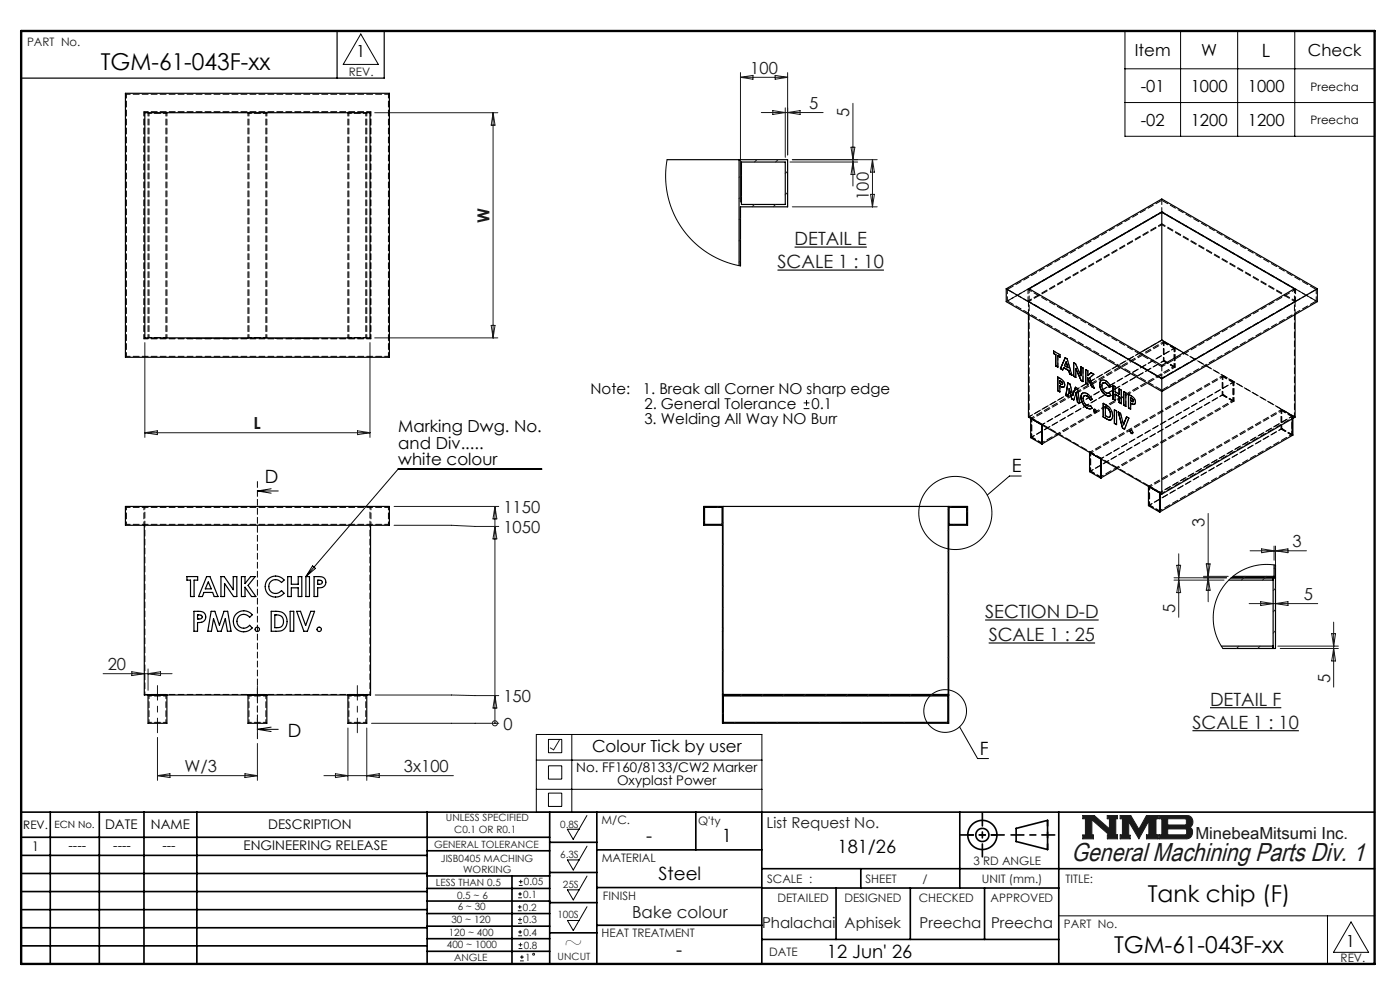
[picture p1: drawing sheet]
<svg xmlns="http://www.w3.org/2000/svg" width="297mm" height="210mm" viewBox="0 0 297 210" stroke-linecap="round" stroke-linejoin="round" font-family="sans-serif">
<g fill="none" stroke="#000" stroke-width=".35">
<path d="M4.5 172.3h287.1M4.5 177.6h112.1M10.7 172.3v32.2M21.1 172.3v32.2M30.5 172.3v32.2M41.8 172.3v32.2M90.6 172.3v32.2M116.6 172.3v32.2M116.6 178.7h10M126.6 172.3v32.2M147.6 172.3v8M161.6 172.3v32.2"/>
<path d="M203.6 172.3v16.1M215.6 175.7l6.6-1.7v6.2l-6.6-1.7zM224.6 172.3v32.2M4.5 185.3h86.1M4.5 181.4h86.1M4.5 189.1h86.1M4.5 193h86.1M4.5 196.8h86.1M90.6 199.1h26M90.6 193.8h26M90.6 188.5h26M90.6 191.1h26"/>
<path d="M90.6 180.5h26M90.6 185.8h26M90.6 196.5h26M108.6 185.8v18.5M116.6 185.1h10M116.6 191.5h10M116.6 197.9h10M126.6 196.3h35M126.6 188.3h35M126.6 180.3h35M161.6 184.3h130M161.6 199.3h63"/>
<path d="M161.6 188.4h63M177.4 188.4v10.9M182.6 184.3v4.1M193.1 188.4v10.9M208.9 188.4v10.9M4.5 200.6h86.1M90.6 201.8h26"/>
<circle cx="208.4" cy="177.1" r="3.1"/>
<circle cx="208.4" cy="177.1" r="1.39"/>
</g>
<path d="M118.7 157l-1.2 2.1-.8-.5M229.7 173h2.4l3.3 2.8v-2.1h-.5v-.7h2.2v.7h-.4v3.4h.4v.8h-2.2v-.8h.4l-3.7-3.2v3.2h.4v.8h-2.3v-.8h.6v-3.4h-.6zM237.6 173h2.3l1.7 2.9 1.6-2.9h2.5v.7h-.5v3.4h.5v.8h-2.5v-.8h.5v-3l-2.1 3.8-2.1-3.6v2.9h.3v.7h-2.2v-.8h.5v-3.4h-.5zM245.9 173h6a1.34 1.34 0 0 1 1.1 1 1.34 1.34 0 0 1-.6 1.5 1.33 1.33 0 0 1 .5 1.4 1.33 1.33 0 0 1-1.2 1h-5.8v-.8h.6v-3.4h-.6zM247.7 173.7h3.8l.2 .2v.8l-.3 .3h-3.7zM247.7 175.8h3.8l.2 .3v.7l-.3 .3h-3.7z" fill="none" stroke="#191924" stroke-width=".21"/>
<path d="M76.5 7.2l3.8 6.5h-7.5zM124.5 173l-2.9 5-1.2-2.1h2.4M124.5 179.5l-2.9 5.1-1.2-2.2h2.4M124.5 185.8l-2.9 5.1-1.2-2.1h2.4M124.5 192.3l-2.9 5.1-1.2-2.1h2.4M224.6 194.3h67M281.6 194.3v10.2M286.6 195.6l3.7 6.4h-7.4z" fill="none" stroke="#000" stroke-width=".21"/>
<path d="M4.5 6.6h287.1" fill="none" stroke="#000" stroke-width=".21" stroke-dasharray="6.3 1.3 1.3 1.3" stroke-dashoffset="1.9"/>
<path d="M71.5 6.6v10M81.5 6.6v10h-77" fill="none" stroke="#000" stroke-width=".25"/>
<path d="M205.3 177.1h6.2M222.2 174v6.2" fill="none" stroke="#000" stroke-width=".35" stroke-dasharray="15.2 1.3 1.3 1.3" stroke-dashoffset="14.1"/>
<path d="M203.8 177.1h9.2M208.4 172.5v9.2M214.5 177.1h9.3" fill="none" stroke="#000" stroke-width=".35" stroke-dasharray="15.2 1.3 1.3 1.3" stroke-dashoffset="12.5"/>
<path d="M4.5 6.6h287.1v197.9h-287.1z" fill="none" stroke="#000" stroke-width=".5"/>
<path d="M229.7 173v.7h.6v3.4h-.6v.8h2.3v-.8h-.4v-3.2l3.7 3.2h-.4v.8h2.2v-.8h-.4v-3.4h.4v-.7h-2.2v.7h.5v2.1l-3.3-2.8zM237.6 173v.7h.5v3.4h-.5v.8h2.2v-.7h-.3v-2.9l2.1 3.6 2.1-3.8v3h-.5v.8h2.5v-.8h-.5v-3.4h.5v-.7h-2.5l-1.6 2.9-1.7-2.9zM247.7 175.8h3.8l.2 .3v.7l-.3 .3h-3.7zM245.9 173v.7h.6v3.4h-.6v.8h6.3l.5-.5 .3-.8-.1-.7-.5-.4a1.34 1.34 0 0 0 .6-1.5 1.34 1.34 0 0 0-1.1-1zM247.7 173.7h3.7l.3 .2v.9l-.3 .2h-3.7z" fill-rule="evenodd" fill="#191924"/>
<path d="M164.9 57.3h22.6M168.6 52.4h15.3M209 131.5h24.1M209.7 136.4h22.6M253 155h22.5M256.7 150.1h15.1" fill="none" stroke="#000" stroke-width=".24"/>
<g fill="none" stroke="#000" stroke-width=".21">
<path d="M238.7 6.6h52.9v22.3h-52.9zM238.7 14.6h52.9M250.5 6.6v22.3M262.6 6.6v22.3M274.7 6.6v22.3M141.5 33.9l-.3 3.7 .4 3.8 1.2 3.7 1.8 3.3 2.5 2.9 3 2.3 3.3 1.7 3.7 1.1M238.7 21.8h52.9M114.9 99.5h-30.4l-19.6 22.8M170.5 86.7h1.2M170.5 85.5h1.2M171.1 84.9v1.2M54.6 104.1h4.4"/>
<path d="M54.6 104.1l2.9 .5M57.5 103.7l-2.9 .4M216.7 101h-2.6l-4.7 4M270.6 119.9l-1.7-.2-1.6 .1-1.7 .4-1.6 .5-1.4 .8-1.3 1-1.2 1.2-1 1.3-.8 1.5-.5 1.5-.3 1.7-.1 1.6 .1 1.6 .4 1.7 .7 1.6 .8 1.4M66.3 120l.6 .6-2 1.7zM54.6 154.7h4.4M54.6 154.7l2.9 .5M57.5 154.2l-2.9 .5M113.8 155.8h47.8v16.5h-47.8zM116.4 156.8h2.8v2.9h-2.8zM121.3 155.8v16.5M203.6 154.2l3.8 6.7h2.3"/>
<path d="M113.8 161.2h47.8M113.8 167.4h47.8M116.4 162.4h2.8v2.9h-2.8zM116.4 168.2h2.8v2.9h-2.8z"/>
<circle cx="202.7" cy="108.8" r="7.8"/>
<circle cx="200.5" cy="150.8" r="4.5"/>
</g>
<g fill="none" stroke="#191924" stroke-width=".21">
<path d="M157.1 15.4v27.5M157.1 16.4h10M157.1 16.4l2.6-.4v.8zM164.4 16l2.7 .4-2.7 .4zM167.1 15.4v17.5M79.5 23.9h26.1M104.6 23.9v47.8M104.6 23.9l.4 2.7h-.8zM157.3 37.1l-.5 .5M160.6 33.9l-.5 .5M161.5 23.9h13.1M163.9 23.5l2.7 .4-2.7 .4z"/>
<path d="M165 33.9l-.5 .5M166.6 22.9v10.5M167.1 23.9l2.6-.4v.8zM167.1 36.3l-.5 .5M167.6 34.4h14.3M180.5 31.2h.9l-.5 2.7zM180.9 21.9v17.6M180.9 34.4l.5 2.6h-.9zM185.1 33.9v10M185.1 33.9l.4 2.6h-.8zM186.1 33.9h-18M157.1 46.3l-.3 .3"/>
<path d="M157.1 50.8l-.3 .3M157.1 55.3l-.3 .3M157.3 41.6l-.5 .5M160 43.4l-.5 .5M164.5 43.4l-.5 .5M167.1 40.8l-.5 .5M168.1 43.9h18M184.7 41.2h.8l-.4 2.7zM30.7 72.7v20.1M78.5 72.7v20.1M79.5 71.7h26.1M104.2 69h.8l-.4 2.7z"/>
<path d="M30.7 91.8h47.8M30.7 91.8l2.7-.4v.8zM75.8 91.4l2.7 .4-2.7 .4zM83.6 111.4h12.2l5 .3h5M83.6 107.4h22.2M105 107.4v46M105 111.7l.4 2.6h-.8zM105 107.4l.4 2.7h-.8zM149.5 110.3l-.2 .2M152.4 107.4l-.2 .2M153.1 111.2l-.2 .2M153.4 110.9l-.2 .2"/>
<path d="M153.4 115.4l-.1 .1M153.4 119.9l-.1 .1M201.3 112.4l-.2 .1M201.3 116.9l-.2 .1M201.3 107.8l-.2 .2M201.8 107.4l-.2 .2M202.4 111.2l-.2 .2M205.3 108.4l-.2 .2M249.7 119.9h.8l-.4 2.7zM250.1 117.5v13.4M255.9 119.6h.8l-.4 2.7zM256.3 108.9v18.7"/>
<path d="M265.2 116.8h12M267.6 116.4l2.7 .4-2.7 .4zM270.3 115.8v3M270.6 115.8v5.8M270.6 116.8l2.6-.4v.8zM153.4 124.4l-.1 .1M153.4 128.9l-.1 .1M153.4 133.3l-.1 .2M153.4 137.8l-.1 .2M201.3 121.4l-.2 .1M201.3 125.9l-.2 .1M201.3 130.4l-.2 .1"/>
<path d="M201.3 139.3l-.2 .2M201.3 134.9l-.2 .1M249.1 123.1h10.6M249.1 122.6h11.1M250.1 123.1l.4 2.6h-.8zM255.3 122.3h5.3M256.3 122.6l.4 2.6h-.8zM262.8 137.1l-.5 .5M264.2 122.3l-.8 .8M265 128h14.5M267.3 137.1l-.5 .5M267.4 127.6l2.7 .4-2.7 .4z"/>
<path d="M268.7 122.3l-.8 .8M270.6 129.3l-.5 .5M270.6 133.8l-.5 .5M270.6 120.3l-.3 .3M270.6 124.8l-.5 .5M270.6 128l2.6-.4v.8zM271.1 137.1h12.8M271.6 137.6h12.3M282.5 134.4h.8l-.4 2.7zM282.9 132v13.8M282.9 137.6l.4 2.6h-.8zM21.9 142.9h14.6"/>
<path d="M28 142.5l2.6 .4-2.6 .4zM31.4 141.9v4.5M31.4 142.9l2.7-.4v.8zM33.4 156.4v9.1M54.6 157.7v7.8M73.8 154.4v11.1M77.8 154.4v11.1M78.8 153.4h27M79.6 147.4l26.2 .2M105 153.4h.1M105 147.6l.4 2.6h-.8zM153.4 142.3l-.1 .1"/>
<path d="M153.4 146.8l-.1 .1M153.5 151.2l-.2 .2M156 153.2l-.2 .2M157.4 147.3l-.3 .3M160.4 153.2l-.2 .2M161.9 147.3l-.3 .3M164.9 153.2l-.2 .2M166.4 147.3l-.4 .3M169.4 153.2l-.2 .2M170.9 147.3l-.4 .3M173.9 153.2l-.2 .2M175.3 147.3l-.3 .3"/>
<path d="M178.4 153.2l-.2 .2M179.8 147.3l-.3 .3M182.9 153.2l-.2 .2M184.3 147.3l-.3 .3M187.4 153.2l-.2 .2M188.8 147.3l-.3 .3M191.9 153.2l-.2 .2M193.3 147.3l-.3 .3M196.4 153.2l-.2 .2M197.8 147.3l-.3 .3M200.9 153.2l-.2 .2M201.3 143.8l-.2 .2"/>
<path d="M201.3 148.3l-.2 .2M201.3 152.8l-.2 .2M33.4 164.5h21.2M33.4 164.5l2.7-.4v.8zM52 164.1l2.6 .4-2.6 .4zM68.7 164.5h27.5M71.2 164.1l2.6 .4-2.6 .4zM77.8 164.5l2.7-.4v.8zM109.9 193.2h.8M109.9 192.4h.8M109.9 195.9h.8M109.9 195h.8"/>
<path d="M109.9 190.4h.8M109.9 189.6h.8M109.9 198.5h.8M109.9 197.7h.8M110.1 187.8h.8M110.1 187h.8M110.3 192v.8M110.3 194.6v.9M110.3 189.2v.8M110.3 197.3v.8M110.4 200v.8M110.5 186.6v.8"/>
<path d="M110 201.2h.8M110 200.4h.8M110.3 203.8h.8M110.3 203h.8M110.7 202.6v.8"/>
<circle cx="105" cy="153.4" r=".54"/>
<circle cx="113.2" cy="202.4" r=".2"/>
</g>
<g fill="none" stroke="#000" stroke-width=".21" stroke-dasharray="1.3 .6">
<path d="M31.4 23.8v.2M35.4 23.8v.2M52.6 23.8v.2M56.6 23.8v.2M73.8 23.8v.2M77.8 23.8v.2M246.5 44.9h.1M246.5 42.5v-.3M31.4 71.6v.2M35.4 71.6v.2M39.7 71.8h.1M40.4 71.8h.1"/>
<path d="M41.1 71.8h.1M41.2 71.8h.1M41.9 71.8h.1M42 71.8h.1M42.1 71.8h.1M42.9 71.8h.1M43.3 71.8h.1M43.6 71.8h.1M43.8 71.8h.1M44.1 71.8h.1M44.2 71.8h.1M44.5 71.8h.1"/>
<path d="M44.8 71.8h.1M45.1 71.8h.1M45.3 71.8h.1M45.4 71.8h.1M45.6 71.8h.1M46.2 71.8h.1M46.2 71.8h.3M46.5 71.8h.4M46.5 71.8h.1M46.9 71.8h.1M47.5 71.8h.1M47.6 71.8h.1"/>
<path d="M47.8 71.8h.1M48.2 71.8h.1M48.3 71.8h.1M49 71.8h.1M49.5 71.8h.1M50.2 71.8h.1M51.2 71.8h.1M51.7 71.8h.1M52 71.8h.1M52.6 71.6v.2M52.6 71.8h.1M53.2 71.8h.1"/>
<path d="M53.4 71.8h.1M53.5 71.8h.1M54.1 71.8h.1M54.1 71.8h.2M54.3 71.8h.1M54.6 71.8h.1M55 71.8h.1M56.3 71.8h.1M56.6 71.6v.2M58.3 71.8h.4M58.5 71.8h.1M60.3 71.8h.1"/>
<path d="M60.9 71.8h.1M61 71.8h.1M61.6 71.8h.1M61.8 71.8h.1M62.3 71.8h.1M62.9 71.8h.1M63.3 71.8h.1M63.8 71.8h.1M64 71.8h.1M64.5 71.8h.1M64.8 71.8h.1M64.9 71.8h.1"/>
<path d="M65.2 71.8h.1M65.7 71.8h.1M65.7 71.8h.2M65.9 71.8h.1M66.6 71.8h.1M66.7 71.8h.1M67.3 71.8h.1M67.4 71.8h.1M67.5 71.8h.1M69.1 71.8h.1M73.8 71.6v.2M77.8 71.6v.2"/>
<path d="M223.5 74.5h.1M224.4 80l.5 .3M224.4 80h.1M224.4 77.9h.1M224.9 75.2h.1M224.9 75.8h.1M224.9 75.2v.6M225.4 78.5h.1M225.6 78l-.2 .5M225.8 77.6h.1M226 75.9h.1M226 75.9l.4 .2"/>
<path d="M226.4 76.1h.1M227.4 79.6h.1M227.8 76.9l.4 .3M227.8 76.9h.1M228.2 77.2h.1M229.3 77.8h.1M229.3 77.8l.5 .3M229.8 78.1h-.1M230.3 78.4l.5 .3M230.3 78.4h.1M230.8 78.7h.1M231.5 79.1h.1"/>
<path d="M232 79.4h.1M246.5 77.5v.3M246.5 72.2h.1M246.8 76.6l.1-.1M246.9 72.4l-.1 .1M246.9 76.5h.1M246.9 72.7v-.3M249.2 77.9h.1M249.3 73.8l-.1 .1M259.4 79.6l-.1 .1M259.4 79.9v-.3M218.7 92.8h.1"/>
<path d="M218.8 88.7l-.1 .1M221.1 90.2v-.2M221.1 90l-.1 .1M224.8 83.1h.1M224.8 80.8v.6M224.8 81.4h.2M224.8 81.4h.1M224.9 80.3h.1M225 81.4l.3 .1M225 81.4h.1M225.9 81.7l-.2 .4M225.9 81.7h.1"/>
<path d="M226.5 81.2h.1M226.5 81.2l.5 .3M226.6 84.1h.1M227 81.5h.1M227.8 84.8h.1M228.1 82.2h.1M228.1 82.2l.5 .2M228.2 80.1h.1M228.6 82.4l.4 3.1M228.6 82.4h.1M229 85.5h.1M229.8 80.9h-.1"/>
<path d="M229.8 84.5h.1M230.6 86h.1M230.6 83.5h.1M230.8 81.5h.1M231.2 80.2h.1M231.3 95.9l-.2 .1M231.4 86h.1M231.7 86.6h.1M231.7 84.7h.1M232.1 86.8h.2M232.1 82.3h.1M232.3 86.8l.3 .5"/>
<path d="M232.3 86.8h.1M232.6 87.3l-.1 .2M232.6 87.3h.1M233.6 97.4v-.1M233.6 97.3h-.1M233.7 81.8h.1M234.1 85.6h.1M234.5 88.2l.2 .1M234.5 88.2h.1M234.6 83.3h.1M234.6 80.8h.1M234.6 85.9h.1"/>
<path d="M234.7 88.3h.1M235.3 83.3h.1M235.7 83.9h.1M235.7 82h.1M236 88.2h.1M236.1 81.7l.5 .3M236.1 81.7h.1M236.4 86.9h.1M236.4 86.9l.5 .3M236.6 84.9h.1M236.6 82h.1M236.6 83.1h.1"/>
<path d="M236.9 87.2h.1M236.9 90.1h.1M237.2 87.4l.5 .3M237.2 87.4h.1M237.4 82.5h.1M237.4 82.5l.5 .3M237.7 87.7h.1M237.9 82.8h.1M237.9 85.6h.1M238.4 83.1v-.1M238.4 83l.4 .3M238.4 83v.1"/>
<path d="M238.6 91h.1M238.8 83.3h.1M238.8 86.2h.1M239 88.4h.1M239 88.4l.5 .3M239.4 83.6l.5 .3M239.4 83.6h.1M239.5 88.7h.1M239.9 86.8h.1M239.9 84.4v.6M239.9 85l.1 .1M239.9 85h.1"/>
<path d="M239.9 91.3h.1M239.9 83.9h.1M240 85.1l.4 .1M240 85.1h.1M240 91.3l.3 .5M240 91.3h.1M240.3 91.8l-.1 .2M240.3 91.8h.1M240.9 85.3l-.2 .4M240.9 85.3h.1M246.5 80.2v.1M259.3 83.8l.1-.1"/>
<path d="M259.4 83.7h.1M261.7 85.1h.1M261.8 81l-.1 .1M271.8 91l.1-.1M271.9 86.8l-.1 .1M271.9 90.9h.1M271.9 87.1v-.3M274.2 88.3v.5M274.2 88.8v-.5M274.3 88.8v-.6M274.3 88.2l-.1 .1M54.6 102.1v54.6"/>
<path d="M231.1 100h.2M243.6 107.3l.2-.1M243.8 103.1l-.2 .1M246.1 104.6v-.1M246.1 104.5h-.1"/>
</g>
<path d="M33.4 145.4v10M54.6 145.4v10M75.8 145.4v10" fill="none" stroke="#191924" stroke-width=".21" stroke-dasharray="15.2 1.3 1.3 1.3" stroke-dashoffset="12.1"/>
<g fill="none" stroke="#000" stroke-width=".25">
<path d="M26.6 19.8h56v56h-56zM30.7 23.9h47.8v47.8h-47.8zM141.5 33.9h25.6v10h-10v12.5M156.8 33.9v22.5M157.3 34.4h9.3v9h-9.3zM246.5 45v27.2M213.5 61.3v2.7l33 19 33-19v-2.7M213.5 61.3l33 19M213.5 61.3l33-19.1 33 19.1M218.2 66.7v21.8l28.3 16.3M218.3 61.3l28.2-16.3 28.1 16.3-28.1 16.2zM223.5 75v-.5l1.4 .7v.6l-.5-.3"/>
<path d="M223.5 75l.5 .2M223.5 75h.1M224 75.2v2.4M224 75.2h.1M224 77.6h.1M224.4 75.5v2.4l-.4-.3M224.4 75.5h.1M225 78.2l1-2.3 .4 .2 1 3.5-.5-.3M225 78.2h.1M225.6 78l-.2 .5-.4-.3M225.6 78l1.1 .6M225.6 78h.1"/>
<path d="M226.2 76.8l-.4 .8 .8 .4M226.2 76.8l.4 1.2M226.2 76.8h.1M226.6 78h.1M226.7 78.6l.2 .7M226.7 78.6h.1M226.9 79.3h.1M227.8 79.8h.1M228.2 78.2v1.9l-.4-.3M228.2 78.2l1.1 2.5M228.2 78.2h.1M229.3 79.7v-1.9l.4 .3v2.8l-.4-.2"/>
<path d="M229.3 79.7l-1.1-2.5-.4-.3v2.9M229.3 79.7h.1M230.8 79.7l.7-.6 .5 .3-.8 .8 .9 2.1-.5-.3M230.8 79.7v-1l-.5-.3v2.9M230.8 79.7h.1M246.5 72.2l-4.7 2.6M246.5 72.2l4.6 2.6M274.7 66.7v21.8l-28.2 16.3M279.5 61.3l-33 19M218.7 88.8v4l2.3 1.4M221 90.1v4.1M221.1 90.2v3.9"/>
<path d="M221.1 94.1l-.1 .1M224.4 82.9h.1M224.5 92.2l-3.4 1.9M224.8 81.9l.5 .2M224.8 80.8v.6l.5 .2 .1-.2M224.8 81.9v1.2l-.4-.2M224.8 80.8h.2M224.8 80.8h.1M224.8 81.9h.1M225 80.8l.3 .3M225 80.8h.1M225.3 81.1l.1 .3"/>
<path d="M225.3 81.1h.1M225.3 82.1a.48 .48 0 0 0 .6-.2 .48 .48 0 0 0-.1-.5l-.4-.8-1-.6v2.9M225.4 82.1h-.1M225.4 81.4h.1M226.1 83.9h.1M226.8 82.5l-.2 1.6-.5-.2M226.8 82.5l.6 2.1M226.8 82.5h.1M227.4 84.6h.1M227.6 83.8l.5-1.6 .5 .2 .4 3.1-.4-.2M227.6 83.8l-.6-2.3-.5-.3-.4 2.7M227.6 83.8h.1"/>
<path d="M228.3 83.3l-.5 1.5-.4-.2M228.3 83.3l.3 2M228.3 83.3h.1M228.6 85.3h.1M229.3 84.3a.82 .82 0 0 1 .5-1 .82 .82 0 0 1 1 .3l.9 1.1-.3 .2M229.3 84.3a2.74 2.74 0 0 0 1.3 2.2M229.3 84.3h.1M229.3 80.7h.1M229.7 83.4l-.3 .4-.1 .5M230.3 81.3h.1M230.6 84a.6 .6 0 0 0-.8 .1 .6 .6 0 0 0 0 .8 1.25 1.25 0 0 0 1.5 1.1M230.6 84l.8 .9"/>
<path d="M230.6 84h.1M230.6 86.5h.1M230.8 80.2v1.3l-.5-.2M230.8 80.2l.8 1.8M230.8 80.2h.1M231.1 96v4l2.4 1.4M231.4 86l.3 .6-.6 .1-.5-.2M231.4 86h-.1M231.4 84.9h.1M231.6 82h.1M232 87l.3 .5M232 87a.34 .34 0 0 1 .5 0 .34 .34 0 0 1 0 .5"/>
<path d="M232 87h.1M232.1 86.8l-.1 .2M232.3 87.5h.2M232.3 87.5h.1M233.3 81.6a.82 .82 0 0 1 .5-1 .82 .82 0 0 1 1 .3l.9 1.1-.4 .2M233.3 81.6a2.74 2.74 0 0 0 1.3 2.2M233.3 81.5v.1M233.5 97.3v4.1M233.6 97.4v3.9M233.6 80.7l-.2 .3-.1 .5M234.1 88.4v-2.8l.5 .3a2.26 2.26 0 0 1 1.1 3.1l-.4 .1-.7-.3M234.1 88.4l.5 .4"/>
<path d="M234.1 88.4h.1M234.5 86.3v1.9a.62 .62 0 0 0 1 0l.1-.3M234.5 86.3l.2 .1M234.5 86.3h.1M234.6 81.3a.6 .6 0 0 0-.8 .1 .6 .6 0 0 0 0 .8 1.25 1.25 0 0 0 1.5 1.1M234.6 81.3l.7 .9M234.6 81.3h.1M234.6 83.8h.1M234.6 88.8h.1M234.7 86.4l.7 .7M234.7 86.4h.1M235.3 83.3l.4 .6-.6 .1-.5-.2"/>
<path d="M235.3 83.3h.1M235.3 82.2h.1M235.4 87.1l.2 .8M235.4 87.1h.1M235.4 88.5h.1M235.6 87.9l-.2 .6M235.6 87.9h.1M236.1 84.6h.1M236.4 86.9l.5 .3v2.9l-.5-.3zM236.4 89.8h.1M236.6 83.6v1.3l-.5-.3M236.6 83.6l.8 .5"/>
<path d="M236.6 83.6h.1M237 99.4l-3.4 1.9M237.4 83.6v-1.1l.5 .3v2.8l-.5-.2M237.4 83.6l-.8-.5v-1.1l-.5-.3v2.9M237.4 84.1v1.3M237.4 83.6h.1M237.4 84.1h.1M237.4 85.4h.1M238.1 90.8h.1M238.4 90.1l.6-1.7 .5 .3-.9 2.3-.5-.2M238.4 90.1l-.7-2.4-.5-.3 .9 3.4M238.4 90.1h.1"/>
<path d="M238.4 83.1l.4 .2v2.9l-.4-.3zM238.4 85.9h.1M239.4 86.5h.1M239.8 91.5l.2 .4M239.8 91.5h.1M239.8 91.3v.2M239.9 91.3l-.1 .2M239.9 85.5l.5 .3M239.9 84.4v.6l.5 .2M239.9 85.5v1.3l-.5-.3M239.9 84.4l.1 .1M239.9 84.4h.1"/>
<path d="M239.9 85.5h.1M239.9 91.3a.36 .36 0 0 1 .4 .2 .36 .36 0 0 1-.2 .5l-.1-.1M240 84.5l.3 .2M240 84.5h.1M240 91.9h.1M240.3 84.7l.1 .3M240.3 84.7h.1M240.4 85.8h.1M240.4 85v.2M240.4 85h.1M240.7 85.8h-.3M240.7 85.7a1.28 1.28 0 0 0-.8-1.8l-.5-.3v2.9"/>
<path d="M246.5 80.3v24.5M274.2 88.8v3.6M274.2 92.4l-28.1 16.2M274.3 88.8v3.5l-.1 .1M26.6 107.4h56v4h-56zM30.6 111.4v36h48v-36M149.3 107.4h56v4h-4v42h-48v-42h-4zM149.5 107.6h3.7v3.6h-3.7zM153.4 107.4v39.9h47.7v-39.9M201.3 107.6h3.8v3.6h-3.8zM233.6 101.3l-.1 .1M243.6 103.2v4.1l2.4 1.3"/>
<path d="M246 104.5v4.1M246.1 104.6v4M246.1 108.6h-.1M270.3 119.8v2.5h-8.7M270.6 119.9v17.7h-11.2M39.7 122.3h2.2v.8h-.7v3.4h-.8v-3.4h-.7zM41.1 129.7h.9a1.27 1.27 0 0 1 1.6 1.2 1.27 1.27 0 0 1-1.7 1.2v1.8h-.8zM41.9 130.4a.63 .63 0 0 1 1 .6 .82 .82 0 0 1-1 .3zM43.8 122.3h.7l1.7 4.2h-.8l-.3-.8h-1.8l-.4 .8h-.8zM44.2 123.4l.6 1.5h-1.2zM44.8 129.7h.8l.9 2.9 1-2.9h.8l.7 4.2h-.8l-.4-2.7-.9 2.7h-.7l-.9-2.7-.5 2.7h-.7zM46.9 122.3h.7l1.9 2.8v-2.8h.7v4.2h-.7l-1.9-2.7v2.7h-.7z"/>
<path d="M50.1 130.3a2.32 2.32 0 0 1 3.4 .1l-.5 .5a1.49 1.49 0 0 0-2.2-.2 1.49 1.49 0 0 0 0 2.2 1.49 1.49 0 0 0 2.2-.3l.5 .6a2.26 2.26 0 0 1-3.2 .3 2.26 2.26 0 0 1-.2-3.2zM51.2 122.3h.8v1.5l1.2-1.5h.9l-1.5 1.9 1.7 2.3h-.9l-1.4-1.9v1.9h-.8zM56.8 122.9a2.32 2.32 0 0 1 3.5 .1l-.6 .6a1.49 1.49 0 0 0-2.2-.3 1.49 1.49 0 0 0 0 2.2 1.49 1.49 0 0 0 2.2-.2l.6 .5a2.26 2.26 0 0 1-3.3 .3 2.26 2.26 0 0 1-.2-3.2zM57.5 129.7h1a2.13 2.13 0 0 1 2.4 1.7 2.13 2.13 0 0 1-1.7 2.5h-1.7zM58.3 130.4a1.41 1.41 0 0 1 1.8 1 1.41 1.41 0 0 1-1 1.7h-.8zM61 122.3h.8v1.6h1.5v-1.6h.7v4.2h-.7v-1.8h-1.5v1.8h-.8zM61.6 129.7h.7v4.2h-.7zM62.9 129.7h.9l1 3 1.1-3h.8l-1.5 4.2h-.7zM64.9 122.3h.8v4.2h-.8zM66.6 122.3h.9a1.27 1.27 0 0 1 1.6 1.3 1.27 1.27 0 0 1-1.7 1.1v1.8h-.8zM67.4 123.1a.63 .63 0 0 1 1 .5 .82 .82 0 0 1-1 .3zM153.3 133h.1"/>
<path d="M153.3 134h.1M153.3 133.5h.1M259.1 137.1h11M260.7 123.1h9.4M261.2 122.6h9.4M270.1 122.6v15M31.4 147.4v6h4v-6M52.6 147.4v6h4v-6M73.8 147.4v6h4v-6M153.3 147.4h48M153.5 147.4v6M153.5 153.2h47.6"/>
<path d="M153.5 147.6h47.6M201.1 147.4v6"/>
<circle cx="54.6" cy="133.5" r=".46"/>
<circle cx="67.7" cy="133.5" r=".46"/>
</g>
<g fill="none" stroke="#000" stroke-width=".21" stroke-dasharray="1.3 .6" stroke-dashoffset=".5">
<path d="M26.8 20v55.6M82.4 20h-55.6M31.4 24h4M35.4 24h-4M52.6 24h4M56.6 24h-4M73.8 24h4M77.8 24h-4M246.5 47.7l-28.3 16.3M26.8 75.6h55.6M31.4 71.6h4M52.6 71.6h4"/>
<path d="M53.2 71.8h.9M73.8 71.6h4M82.4 75.6v-55.6M218.2 64l28.3 16.3M230.8 78.7v1M246.5 72.2l-28.3 16.3M246.8 72.5v4.1M246.8 76.6v-4.1M249.2 73.9v4M249.2 77.9v-4M249.3 77.9v-4.1M259.3 79.7v4.1"/>
<path d="M274.7 64l-28.2-16.3M218.8 92.8v-4.1M229.7 83.4l.4-.1 .5 .2M231.3 100v-4.1M233.7 80.7l.4-.1 .5 .2M236 88.2l-.1 .5-.2 .3M236.6 83.1l.8 .5M246.5 80.3l28.2-16.3M259.3 83.8v-4.1M261.7 85.1v-4M261.7 81.1v4M261.8 85.1v-4.1"/>
<path d="M271.8 86.9v4.1M271.8 91v-4.1M274.7 88.5l-28.2-16.3M26.8 111.2h55.6M26.8 107.6h55.6M243.8 107.2v-4.1"/>
</g>
<g fill="none" stroke="#000" stroke-width=".21" stroke-dasharray="1.3 .6" stroke-dashoffset=".6">
<path d="M246.5 44.9l-33 19.1M31.4 71.6v-47.6M31.6 71.6v-47.6M35.2 71.6v-47.6M35.4 71.6v-47.6M52 71.8h1.2M52.6 71.6v-47.6M52.8 71.6v-47.6M56.4 71.6v-47.6M56.6 71.6v-47.6M73.8 71.6v-47.6M74 71.6v-47.6"/>
<path d="M77.6 71.6v-47.6M77.8 71.6v-47.6M232 79.4l-.8 .8M246.9 72.7v3.8M249.1 77.7v-3.8M259.4 79.9v3.8M279.5 64l-33-19.1M218.3 88.4l28.2 16.2M218.8 88.7l28-16.2M218.8 92.8l28-16.2M218.9 92.7v-3.8M218.9 92.7l28-16.2"/>
<path d="M218.9 88.9l28-16.2M221 90.1l28.1-16.2M221 93.9l28.1-16.2M221.1 90l28.1-16.1M224.8 81.9v1.2M231.3 95.9l28-16.2M231.3 100l28-16.2M231.4 99.9v-3.8M231.4 99.9l28-16.2M231.4 96.1l28-16.2M233.5 97.3l28.1-16.2M233.6 97.3l28.1-16.2"/>
<path d="M236.6 82v1.1M236.6 83.6v1.3M239.9 85.5v1.3M261.6 84.9v-3.8M271.9 87.1v3.8M274 92.2v-3.9M233.5 101.1l28.1-16.2M243.8 103.1l28-16.2M243.8 107.2l28-16.2M243.9 107.1v-3.8M243.9 107.1l28-16.2M243.9 103.3l28-16.2"/>
<path d="M246 104.5l28-16.2M246 108.3l28-16.1M246.1 104.5l28.1-16.2M246.5 104.6l28.1-16.2M30.7 147.3h47.8"/>
</g>
<g fill="none" stroke="#000" stroke-width=".21" stroke-dasharray="1.3 .6" stroke-dashoffset=".4">
<path d="M30.5 23.7v48.2M30.6 23.8v48M78.6 23.8h-48M78.7 23.7h-48.2M246.5 47.5l-28.4 16.3M246.5 44.9v-2.4M246.5 45l-28.4 16.4M30.5 71.9h48.2M30.6 71.8h48M39.7 71.8h2.2M43.8 71.8h.7M49.5 71.8h.7"/>
<path d="M51.2 71.8h.8M61 71.8h.8M63.3 71.8h.7M64 71.8h.8M64.9 71.8h.8M65.9 71.8h.7M66.6 71.8h.9M78.6 71.8v-48M78.7 71.9v-48.2M213.7 63.8v-2.4M218.1 63.8l28.4 16.4M218.1 63.8v-2.4"/>
<path d="M218.1 61.4l28.4 16.4M218.3 61.3v27.1M224.4 75.5v2.4M225.8 77.6l.8 .4M226.2 76.8l-.4 .8M241.8 74.8l-23.5 13.6M246.5 77.8l28.3-16.4M246.9 76.5l2.2 1.2M249.1 73.9l-2.2-1.2M274.6 61.3v27.1M274.8 63.8l-28.3-16.3M274.8 63.8v-2.4"/>
<path d="M274.8 61.4l-28.3-16.4M279.2 63.8v-2.4M218.9 88.9l2.1 1.2M221 93.9l-2.1-1.2M227 81.5l.6 2.3M230.6 86l.4 .1 .3-.1M231.2 80.2l.9 2.1M231.4 96.1l2.1 1.2M234.6 83.3l.3 .1 .4-.1M246.5 80.2l28.3-16.4M246.5 80.2v-2.4M259.4 83.7l2.2 1.2"/>
<path d="M261.6 81.1l-2.2-1.2M271.9 90.9l2.1 1.3M274 88.3l-2.1-1.2M274.6 88.4l-23.5-13.6M233.5 101.1l-2.1-1.2M243.9 103.3l2.1 1.2M246 108.3l-2.1-1.2"/>
</g>
<path d="M46.9 71.8h.7M231.5 79.1l.5 .3M230 84l-.2 .5M231.4 86l.3 .6M234 81.2l-.3 .6M234.1 85.6l.5 .3M234.7 88.3l.7 .2M235.3 83.3l.4 .6M237.7 87.7l.7 2.4M239.5 88.7l-.9 2.3" fill="none" stroke="#000" stroke-width=".21" stroke-dasharray="1.3 .6" stroke-dashoffset=".3"/>
<path d="M47.6 71.8h1.9" fill="none" stroke="#000" stroke-width=".21" stroke-dasharray="1.3 .6" stroke-dashoffset="1"/>
<path d="M42.1 71.8h1.7M44.5 71.8h1.7M228.2 78.2v1.9M224.9 80.3l.7 .6 .3 .8M229.8 84.5a1.8 1.8 0 0 0 .8 1.5M233.7 81.8a1.8 1.8 0 0 0 .9 1.5M234.5 86.3v1.9M239.9 83.9l.8 .6 .2 .8" fill="none" stroke="#000" stroke-width=".21" stroke-dasharray="1.3 .6" stroke-dashoffset=".9"/>
<g fill="none" stroke="#000" stroke-width=".21" stroke-dasharray="1.3 .6" stroke-dashoffset=".7">
<path d="M61.8 71.8h1.5M226.4 76.1l1 3.5M224.5 92.2l24.7-14.3M230.8 80.2v1.3M237 99.4l24.7-14.3M26.8 111.2v-3.6M30.5 111.2v-3.6M30.7 107.4v39.9M78.5 107.4v39.9M78.7 111.2v-3.6M82.4 111.2v-3.6M31.6 147.6h3.6"/>
<path d="M31.6 153.2v-5.6M35.2 153.2h-3.6M35.2 147.6v5.6M52.8 147.6h3.6M52.8 153.2v-5.6M56.4 153.2h-3.6M56.4 147.6v5.6M74 147.6h3.6M74 153.2v-5.6M77.6 153.2h-3.6M77.6 147.6v5.6"/>
</g>
<g fill="none" stroke="#000" stroke-width=".21" stroke-dasharray="1.3 .6" stroke-dashoffset=".2">
<path d="M218.2 64v2.7M228.2 77.2l1.1 2.5M246.8 72.5l2.4 1.4M246.8 76.6l2.4 1.3M246.9 72.4l2.4 1.4M246.9 76.5l2.4 1.4M249.2 73.9l-2.4-1.4M249.2 77.9l-2.4-1.3M259.3 79.7l2.4 1.4M259.4 79.6l2.4 1.4M274.7 64v2.7M218.8 88.7l2.3 1.3"/>
<path d="M218.8 92.8l2.3 1.3M231.3 100l2.3 1.3M231.3 95.9l2.3 1.4M234.6 85.9l.3 .2a2.49 2.49 0 0 1 1.1 2.1M259.3 83.8l2.4 1.3M259.4 83.7l2.4 1.4M261.7 81.1l-2.4-1.4M261.7 85.1l-2.4-1.3M271.8 91l2.4 1.4M271.8 86.9l2.4 1.4M271.9 86.8l2.4 1.4M271.9 90.9l2.4 1.4"/>
<path d="M274.2 88.3l-2.4-1.4M274.2 92.4l-2.4-1.4M243.8 103.1l2.3 1.4M243.8 107.2l2.3 1.4"/>
</g>
<path d="M246.5 44.9l-32.8 18.9M246.5 42.5l-32.8 18.9M213.7 61.4l32.8 18.9M213.7 63.8l32.8 19M279.2 63.8l-32.7-18.9M279.2 61.4l-32.7-18.9M246.5 80.3l32.7-18.9M246.5 82.8l32.7-19" fill="none" stroke="#000" stroke-width=".21" stroke-dasharray="1.3 .6" stroke-dashoffset="-.2"/>
<path d="M229.8 78.1v2.8M236.9 87.2v2.9M237.9 82.8v2.8M238.8 83.3v2.9" fill="none" stroke="#000" stroke-width=".21" stroke-dasharray="1.3 .6" stroke-dashoffset=".1"/>
<path d="M223.5 74.5l1.4 .7M226.8 82.5l-.2 1.6M228.3 83.3l-.5 1.5M230.6 83.5l.7 .6 .4 .6M234.6 80.8l.7 .6 .4 .6" fill="none" stroke="#000" stroke-width=".21" stroke-dasharray="1.3 .6" stroke-dashoffset=".8"/>
<text font-size="5.5" fill="#191924" x="227.3" y="182.7">General Machining Parts Div. 1</text>
<g font-size="4.9">
<text x="21.4" y="14.8">TGM-61-043F-xx</text>
<text x="243.5" y="191.4">Tank chip (F)</text>
<text x="119.6" y="201.6">~</text>
<text x="236.4" y="202.1">TGM-61-043F-xx</text>
</g>
<g font-size="3.9">
<text x="267.7" y="12">L</text>
<text x="214.6" y="100.2">E</text>
<text x="56.2" y="102.5">D</text>
<text x="61.1" y="156.3">D</text>
<text x="207.9" y="160.1">F</text>
<text x="137" y="178.6">-</text>
<text x="153.1" y="178.6">1</text>
<text x="177.7" y="181">181/26</text>
<text x="139.7" y="186.6">Steel</text>
<text x="143.5" y="202.9">-</text>
<text x="175.4" y="203.2">12 Jun' 26</text>
</g>
<g font-size="3.9" fill="#191924">
<text x="168.6" y="52">DETAIL E</text>
<text x="164.9" y="56.9">SCALE 1 : 10</text>
<text x="209" y="131.1">SECTION D-D</text>
<text x="209.7" y="136">SCALE 1 : 25</text>
<text x="256.7" y="149.7">DETAIL F</text>
<text x="253" y="154.6">SCALE 1 : 10</text>
</g>
<g font-size="3.5">
<text x="240.8" y="11.9">Item</text>
<text x="254.8" y="11.9">W</text>
<text x="277.5" y="11.9">Check</text>
<text x="75.6" y="12.1">1</text>
<text x="242" y="19.5">-01</text>
<text x="252.6" y="19.5">1000</text>
<text x="264.7" y="19.5">1000</text>
<text x="242" y="26.7">-02</text>
<text x="252.6" y="26.7">1200</text>
<text x="264.7" y="26.7">1200</text>
<text x="84.5" y="91.7">Marking Dwg. No.</text>
<text x="84.5" y="95.2">and Div.....</text>
<text x="84.5" y="98.7">white colour</text>
<text x="125.6" y="159.5">Colour Tick by user</text>
<text x="285.5" y="200.9">1</text>
</g>
<g font-size="3.5" fill="#191924">
<text x="159.2" y="15.6">100</text>
<text x="171.7" y="23.1">5</text>
<text x="180.2" y="24.8" transform="rotate(-90 180.2 24.8)">5</text>
<text x="103.8" y="47.2" transform="rotate(-90 103.8 47.2)">W</text>
<text x="184.3" y="42.4" transform="rotate(-90 184.3 42.4)">100</text>
<text x="53.8" y="91">L</text>
<text x="106.8" y="113">1050</text>
<text x="106.8" y="108.8">1150</text>
<text x="255.5" y="111.8" transform="rotate(-90 255.5 111.8)">3</text>
<text x="274.2" y="116.1">3</text>
<text x="249.3" y="130" transform="rotate(-90 249.3 130)">5</text>
<text x="276.6" y="127.3">5</text>
<text x="22.9" y="142.1">20</text>
<text x="106.8" y="148.9">150</text>
<text x="282.2" y="144.8" transform="rotate(-90 282.2 144.8)">5</text>
<text x="106.8" y="154.8">0</text>
<text x="39.2" y="163.8">W/3</text>
<text x="85.7" y="163.8">3x100</text>
<text x="253.6" y="178.1">MinebeaMitsumi Inc.</text>
<text x="134.1" y="194.8">Bake colour</text>
</g>
<g font-size="3.2">
<text x="125.3" y="83.5">Note:</text>
<text x="136.4" y="83.5">1. Break all Corner NO sharp edge</text>
<text x="136.7" y="89.8">3. Welding All Way NO Burr</text>
<text x="136.7" y="86.7">2. General Tolerance</text>
<text x="172.1" y="86.7">0.1</text>
</g>
<g font-size="3.2" fill="#191924">
<text x="162.6" y="175.5">List Request No.</text>
<text x="161.7" y="196.8">Phalachai</text>
<text x="179.2" y="196.8">Aphisek</text>
<text x="195.1" y="196.8">Preecha</text>
<text x="210.2" y="196.8">Preecha</text>
</g>
<g font-size="2.8">
<text x="122.2" y="163.7">No. FF160/8133/CW2 Marker</text>
<text x="130.9" y="166.5">Oxyplast Power</text>
<text x="22.3" y="175.9">DATE</text>
<text x="32" y="175.9">NAME</text>
<text x="56.9" y="175.9">DESCRIPTION</text>
<text x="6.8" y="180.6">1</text>
<text x="14.5" y="180.3">----</text>
<text x="24" y="180.3">----</text>
<text x="34.5" y="180.3">---</text>
<text x="51.7" y="180.3">ENGINEERING RELEASE</text>
</g>
<g font-size="2.5" fill="#191924">
<text x="5.7" y="9.8">PART No.</text>
<text x="74" y="16">REV.</text>
<text x="127.6" y="174.8">M/C.</text>
<text x="148.1" y="175.1">Q'ty</text>
<text x="127.6" y="182.8">MATERIAL</text>
<text x="206.5" y="183.6">3 RD ANGLE</text>
<text x="127.9" y="191">FINISH</text>
<text x="162.7" y="187.2">SCALE :</text>
<text x="164.9" y="191.4">DETAILED</text>
<text x="179.1" y="191.4">DESIGNED</text>
<text x="183.6" y="187.2">SHEET</text>
<text x="194.9" y="191.4">CHECKED</text>
<text x="195.7" y="187.2">/</text>
<text x="208.3" y="187.2">UNIT (mm.)</text>
<text x="210.2" y="191.4">APPROVED</text>
<text x="226" y="187.2">TITLE:</text>
<text x="225.7" y="196.8">PART No.</text>
<text x="127.6" y="198.9">HEAT TREATMENT</text>
<text x="163.2" y="202.9">DATE</text>
<text x="284.4" y="204.1">REV.</text>
</g>
<g font-size="2.5">
<text x="278" y="19.2">Preecha</text>
<text x="278" y="26.4">Preecha</text>
<text x="4.9" y="175.9">REV.</text>
</g>
<text font-size="2.1" x="11.6" y="175.6">ECN No.</text>
<g font-size="2.1" fill="#191924">
<text x="92.1" y="179.9">GENERAL TOLERANCE</text>
<text x="94.6" y="174.2">UNLESS SPECIFIED</text>
<text x="96.4" y="176.8">C0.1 OR R0.1</text>
<text x="118.8" y="175.5">0.8S</text>
<text x="93.5" y="182.9">JISB0405 MACHING</text>
<text x="98.2" y="185.3">WORKING</text>
<text x="118.8" y="181.9">6.3S</text>
<text x="92.5" y="187.9">LESS THAN 0.5</text>
<text x="97" y="190.7">0.5 ~ 6</text>
<text x="111" y="190.4">0.1</text>
<text x="111.2" y="187.8">0.05</text>
<text x="119.4" y="188.4">25S</text>
<text x="95.8" y="195.8">30 ~ 120</text>
<text x="97.1" y="193.1">6 ~ 30</text>
<text x="110.9" y="193.2">0.2</text>
<text x="111" y="195.9">0.3</text>
<text x="118.2" y="194.8">100S</text>
<text x="94.8" y="201.1">400 ~ 1000</text>
<text x="95.2" y="198.5">120 ~ 400</text>
<text x="96.3" y="203.9">ANGLE</text>
<text x="111" y="198.5">0.4</text>
<text x="111.1" y="201.2">0.8</text>
<text x="111.4" y="203.8">1</text>
<text x="118.3" y="203.7">UNCUT</text>
</g>
</svg>
